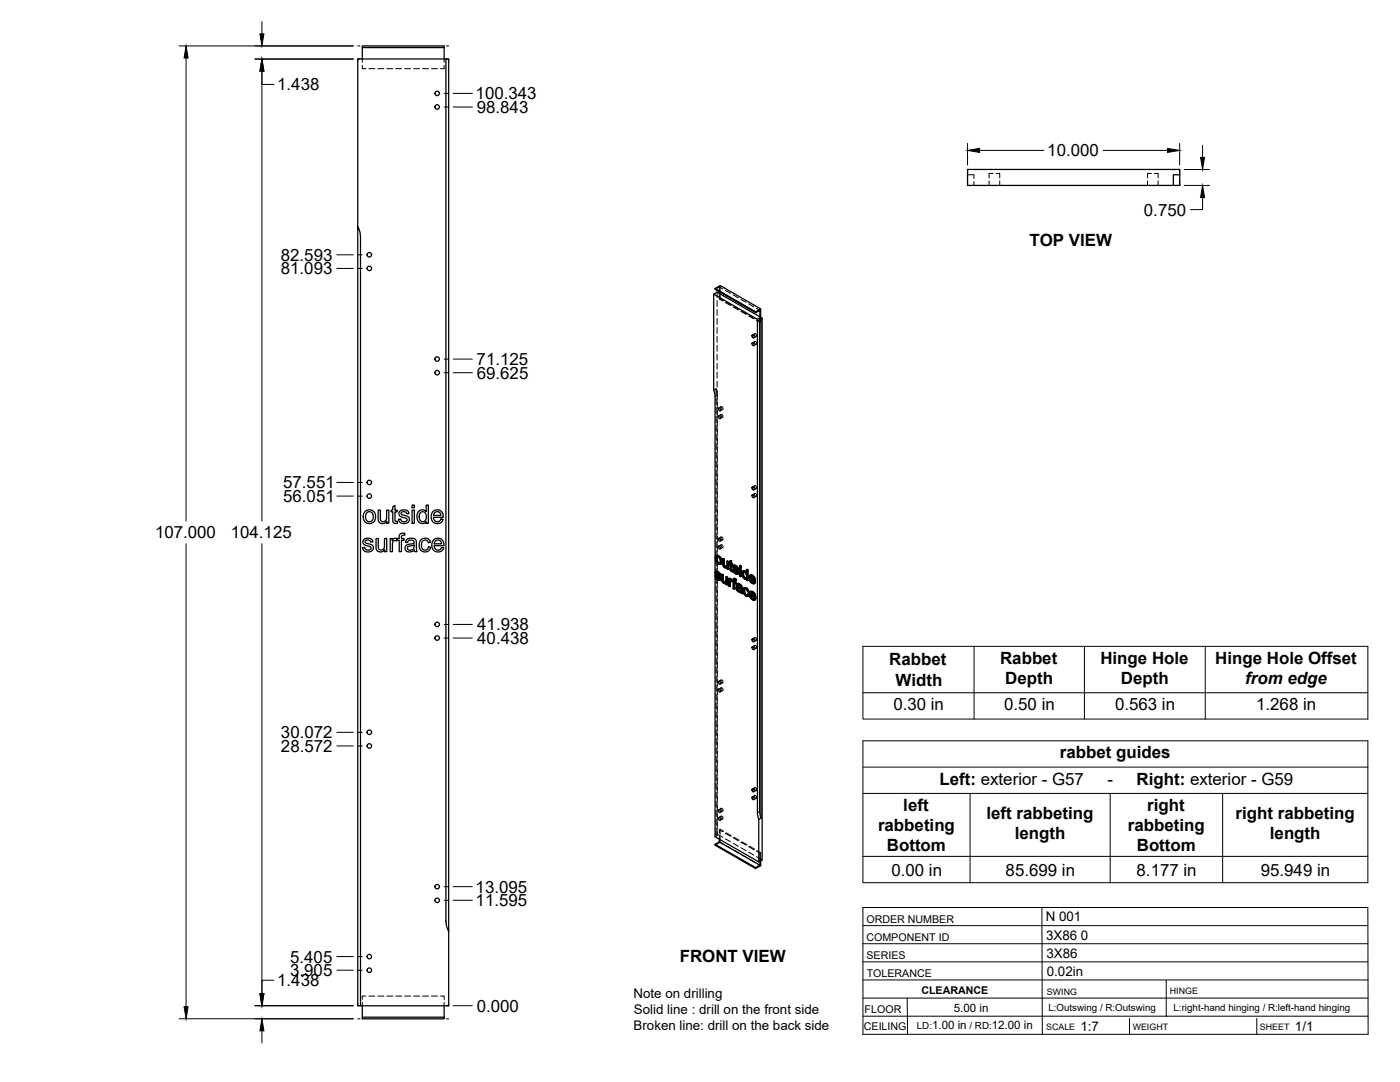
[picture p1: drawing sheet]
<svg xmlns="http://www.w3.org/2000/svg" width="559mm" height="432mm" viewBox="0 0 559 432" stroke-linecap="round" stroke-linejoin="round" font-family="sans-serif">
<!-- layer: Visible -->
<g fill="none" stroke="#000" stroke-width=".51">
<path d="M144.6 19v4.5M177.3 19h-32.7v-.7h32.7v5.2M178 23.5h1.1v348.2l-.7-1.6-.4-2.5zM178 23.5h-35.2v66.9M468.3 69.7h2.6v4.3h-2.6zM470.9 69.7v-2.1h-84.7v6.4h82.1M142.8 90.4l.7 1.6 .4 2.5v306.9h-1.1zM284.9 117.4l17.4 10M285.4 115.1l2-1.1 16.2 9.3M287.1 116.5v.6M300.2 136.9l.6 .2 .2 .8-.7-.2zM300.2 133.8l.6 .1 .2 .9-.7-.2z"/>
<path d="M301.6 124.4l-16.2-9.3v.4l16.2 9.3M303.2 126.9l-.9 .5v196.9l.6 2.7M303.6 123.3l-2 1.1v.4l1.7-1v2.6M303.6 123.3v3.3M303.7 127.2l-.5-.3v196.9l.6 2.7M303.7 127.2l.5-.2v216.2l-1.3 .8v-17l.8-.5M303.7 127.2v199.3M304.2 127l-18-10.4-1.3 .8v38.3l.5 2.6v71.5l.4 .2M286.8 166l.6 .2 .2 .8-.7-.1zM286.8 162.9l.6 .2 .2 .8-.7-.2zM300.2 194.4l.6 .2 .2 .8-.7-.1zM300.2 197.6l.6 .1 .2 .8-.7-.1z"/>
<path d="M145.1 215.4l.9-.5 1.4-.1a1.53 1.53 0 0 1 1.4 1.5l-.8 .1a1.13 1.13 0 0 0-1.2-.9 1.13 1.13 0 0 0-1 .9l.7 .5a2.49 2.49 0 0 1 2.5 1.3 2.2 2.2 0 0 1-1.6 2.1 2.2 2.2 0 0 1-2.4-.9l-.3-.8 .9-.2a1.21 1.21 0 0 0 1.2 1.3 1.21 1.21 0 0 0 1.2-1.4l-.8-.3a2.57 2.57 0 0 1-2.3-1.3zM145.8 204a2.63 2.63 0 0 1 4.1 2.2 2.63 2.63 0 0 1-4 2.2 3.2 3.2 0 0 1-.1-4.4zM146.5 204.6l.5-.4 .9 .1 .9 .9 .1 1.9-.8 1h-1.3l-.8-.9-.1-1.6zM150.1 214.9h.9v2.9a1.32 1.32 0 0 0 1.3 1.7 1.32 1.32 0 0 0 1.2-1.8v-2.8h.8v5.3h-.8v-.8a1.86 1.86 0 0 1-2.2 .8 1.86 1.86 0 0 1-1.2-2zM150.9 203.6h.9v2.9a1.31 1.31 0 0 0 1.3 1.7 1.31 1.31 0 0 0 1.2-1.8v-2.8h.9v5.2h-.8v-.7a1.86 1.86 0 0 1-2.2 .8 1.86 1.86 0 0 1-1.3-2.1zM155.7 214.9h.8v.8a1.27 1.27 0 0 1 2.1-.6l.7-.2v-.6a1.5 1.5 0 0 1 .7-1.4 1.5 1.5 0 0 1 1.6 0l-.1 .7a.81 .81 0 0 0-.9 0 .81 .81 0 0 0-.4 .8v.5h1v.7h-1v4.6h-.9v-4.6h-.7v-.4l-.3 .7-.4-.2a1.21 1.21 0 0 0-1.3 1.7v2.8h-.9zM156.8 202.3l.8-.6v1.9h.9v.7h-.9l.1 3.5 .8 .2 .2 .8-.7 .1a1.16 1.16 0 0 1-1.2-1.6v-3h-.7v-.7h.7zM159.6 204l1.1-.5h1.1a1.53 1.53 0 0 1 1.4 1.4l-.9 .1a1.14 1.14 0 0 0-1.1-.9 1.14 1.14 0 0 0-1.1 1l.8 .4a2.95 2.95 0 0 1 2.4 1.2 2.14 2.14 0 0 1-1.4 2.2 2.14 2.14 0 0 1-2.5-.7l-.4-.9 .9-.2a1.21 1.21 0 0 0 1.3 1.2 1.21 1.21 0 0 0 1.1-1.3l-.7-.3a2.34 2.34 0 0 1-2.3-1.4v-.7zM162.2 215.5l.8-.5 1.6-.2 .9 .3 .6 .7 .4 4.4h-1l-.1-.7-1.7 .8a1.63 1.63 0 0 1-2.1-1.6 1.63 1.63 0 0 1 2.1-1.6l.6-.1a.78 .78 0 0 0 1-.7 .78 .78 0 0 0-1-.8 1.28 1.28 0 0 0-1.6 1l-.9-.1zM162.8 218.2l1.6-.4a.49 .49 0 0 1 .7-.3 .49 .49 0 0 1 .2 .7 1.43 1.43 0 0 1-1.1 1.3 1.43 1.43 0 0 1-1.6-.7zM164.5 203.6h.9v5.2h-.9zM164.5 201.6h.9v1h-.9z"/>
<path d="M167.1 204.1a1.99 1.99 0 0 1 3 .1v-2.6h.9v7.2h-.9v-.6a2.17 2.17 0 0 1-2.6 .4 2.17 2.17 0 0 1-1.1-2.4zM167.7 204.7l.6-.4a2.08 2.08 0 0 1 1.9 1.4 2.08 2.08 0 0 1-.8 2.3v.1a1.79 1.79 0 0 1-1.9-.7 1.79 1.79 0 0 1-.1-2zM167.9 215.5a2.26 2.26 0 0 1 3.9 1l-.9 .1a1.44 1.44 0 0 0-1.8-1 1.44 1.44 0 0 0-.9 1.9l.3 1.4a1.33 1.33 0 0 0 1.5 .6 1.33 1.33 0 0 0 1-1.3l.9 .2-.4 1a2.4 2.4 0 0 1-3 .6 2.4 2.4 0 0 1-1.2-2.8zM172.8 204.2a2.45 2.45 0 0 1 2.9-.5 2.45 2.45 0 0 1 1.2 2.7h-3.9l.2 .9a1.49 1.49 0 0 0 1.4 .9 1.49 1.49 0 0 0 1.4-1.1l.9 .1a2.57 2.57 0 0 1-3.5 1.5 2.57 2.57 0 0 1-1.1-3.7zM173 215.5a2.46 2.46 0 0 1 3-.4 2.46 2.46 0 0 1 1.2 2.7h-3.9l.2 .8a1.48 1.48 0 0 0 1.4 .9 1.48 1.48 0 0 0 1.4-1l.9 .1-.4 .8a2.66 2.66 0 0 1-3.7 .3 2.66 2.66 0 0 1-.4-3.7zM173.5 204.6l.6-.4 1 .1 .6 .5 .3 .9h-3zM173.8 215.9l.6-.3a1.42 1.42 0 0 1 1.9 1.4h-3zM286.8 218l.6 .2 .2 .8-.7-.2zM286.8 214.9l.6 .2 .2 .8-.7-.2zM285.4 230.1v103.8l17.5 10.1M285.7 228l.9 .1M285.8 230l.2-.2 .2 .6-.2 .2z"/>
<path d="M285.9 228.7l.4 .3M285.9 228.9l1.4 1.1M285.9 221.8h1.1zM285.9 221.8l-.4 .5v1l.9 1.5a.95 .95 0 0 0 1.4 .2M285.9 227.9l-.3 .2M286 223.1l.2 .9M286 230.6l.5 .4h.5M286 228.1h.6l.5 .4M286 229.8h-.7l.6 1.1 .8 .6h.7M286.1 229.2l1.5 1.2M286.1 228.5v.1M286.1 228.8l-.2-.2 .6 .1 .5 .8 .4 .2"/>
<path d="M286.2 224l.2-.1 .6 .6-.3 .2zM286.2 230.4l.5 .5M286.2 227.9l-.7 .3v.6l1.4 1.7v.6M286.3 222.3l-.1 .6M286.4 228.2l1.1 .8M286.4 223.9l-.2-1-.2 .2 .4-.8 .7 .4 .4 1-.2 .9-.6 .1M286.5 231l.4 .1M286.7 221.9l.9 .9 .2-.1 .4 1.3M286.9 228.6l.6 .4-.1 .7-.1-.6M287 224.5l.3 .1M287 221.8l.8 .9M287 231.1h-.1"/>
<path d="M287.1 230.1l.3 .5 .2-.2 .1 .5M287.4 230.6l.1 .5 .2-.2-.1 .5M287.5 231.1l-.1 .4 .2-.1-.3 .2M287.6 222.8l.4 1.4 .2-.2-.2 .9M287.8 225.1l-.2 .1M288 224.2l-.2 .9M288 229.2l.7 .2v2.2M288.5 223l.6 .1v2.2M288.5 229.5v2.2l.2-.1 .2 .4M288.5 231.7l.2 .4 .5 .2M288.7 232.1l.9 .3-.2 .1M288.7 229.4l-.7-.2 .1 2.6 .8 1h.9"/>
<path d="M288.9 223.2v2.2l.4 .4M288.9 225.5l.2 .4 .5 .2M289 232.4l.4 .1M289.1 225.9l.3 .3h.6l-.2 .1M289.1 223.1l-.6-.1 .1 2.7 .7 .9 .9-.1v.5l.4 .2M289.4 226.2l.4 .1M289.7 230.2l.7 .1v3l-.2 .2v-3M289.8 232.8v.4l.4 .3M289.8 232.8l-.2 .1M290.1 224l.7 .1v3l-.2 .1v-3M290.2 226.6l-.2 .1M290.4 230.3l-.7-.1v2l-.3 .3"/>
<path d="M290.8 224.1l-.7-.1v1.9l-.3 .4M290.8 230.8l.6 .1v.4M291.2 231.1v.4l.8-.3M291.3 232l.2 2-.2 .1v-1.6M291.3 224.4l-.3 .1v.4l.3 .1 .1 2.4 .4 .6 .7 .1-.1-.5h-.4M291.3 223.9l.7-.2v1.1M291.4 230.9l-.6-.1v3l.5 .3M291.5 231.3l.5-.1 .4 .3M291.6 231.8v.1M291.7 231.1l-.3 .2M291.8 231.3l.4 .4M291.8 223.9v1l.6 .1"/>
<path d="M291.8 224.9l.6 .1-.2 .6v-.4M291.8 227.4l.4 .1M291.9 227.5l.5 .1M292 223.7l-.7 .2v.8l-.3-.2M292 225.4v1.8M292.1 232.1l-.6-.3v.6M292.2 231.6h.4v.3zM292.2 225.6l-.4-.3v2l.3 .1M292.2 232.1l.4 .2v2.6l.5 .2M292.2 231.6v.5M292.2 231.8l-.1 .3M292.2 227.7l.1 .5"/>
<path d="M292.2 232.1h-.1M292.5 227.4l.4 .2M292.8 225.7h.9M292.9 230.9l1.1 .3M292.9 227.6l.2-.1 .2 .5-.2 .2zM293 226.3l.4 .4M293 226.5l1.5 1.1M293.1 232.1l.7 .2-.2 .5v-.4M293.1 225.5l-.3 .2M293.1 230.8l-.3 .2M293.1 228.2l.5 .4h.6M293.1 225.7l1.2 .4"/>
<path d="M293.1 227.5l-.6-.1 .4 1 1 .8 .6-.1M293.2 226.8l1.6 1.2M293.2 226.1v.1M293.3 226.4l-.3-.2 .7 .2 .8 .9M293.3 231.5v.5M293.3 232.6v2.4l-.2 .1v-2.6l.5 .3M293.3 231.1l.7 .1-.3 .6 .1-.4M293.3 228l.5 .5M293.3 225.6l-.6 .2-.1 .6 1.5 1.8-.1 .5M293.5 225.8l1.1 .8M293.6 230.9l-.8 .1-.2 .6M293.6 228.6l.4 .1"/>
<path d="M293.7 231.8l-.6-.3v.6l.7 .2M294 233l-.2 .4 .5 .3M294 233l.6-.2 .6 .2M294 226.3l.4 .4 .2-.1 .2 .5-.3 .2-.1-.6M294.1 234.2l.6-.1 .9 .4M294.1 228.7h-.1M294.2 235l.2 .4 .6 .2M294.2 227.8l.3 .4 .3-.2 .1 .6M294.3 234.8l.3 .5M294.3 234.1l-.3 .2M294.4 235.4l.3 .4h.7h-.7M294.4 234.7l-.1 .1"/>
<path d="M294.4 232.9l1.4 .5M294.5 234.7l.4 .1a.59 .59 0 0 1 .6 .3 .59 .59 0 0 1-.1 .7l-.2 .1M294.5 234.7l-.2 .1M294.5 234.7l-.1 .2M294.5 228.2l.1 .5 .3-.1-.2 .4M294.6 233.4l-.3 .3 .3-.3 .7 .5a.36 .36 0 0 1 .3 .4 .36 .36 0 0 1-.4 .3l-.8-.3M294.6 234.1l-.8 .3 .1 .9 .9 .9h.8l.6 .7M294.6 228.7l-.1 .4 .2-.1-.3 .2M294.6 232.8l-.5 .2M295 233.2l1.1 .6M295.2 226.9l.6 .1zM295.2 225.7l.6 .1z"/>
<path d="M295.2 226.9v3l.4 .2M295.2 225.7v.6l.4 .2M295.6 233.6l.6 .7M295.8 227v3l-.2 .1v-3M295.8 225.8l-.2 .7v-.5M295.8 234l.2 .4 .2-.1 .1 2.1M296 234.4v2.1l.3-.1 .1 .4-.2 .1-.2-.4M296.6 229.2l.2 1M296.7 227.8h.8l.4 .4M296.7 227.8l-.2 .1M296.8 230.2l.2-.2 .5 .6-.2 .1zM296.8 228.4l.5 .1 .6 .9v1.1l-.6 .2"/>
<path d="M296.8 228.4l-.2 .8 .2-.2 .2 1M296.8 228.4h.1M296.9 227.7l-.2 .1M297 228.3l-.2 .7M297 235.9l.2 1 .3-.1 .5 .5M297.1 234.6h.9l.7 .7M297.2 236.9l.6 .6 .5-.1M297.2 228l.7 .3M297.3 234.5l-.4 .2M297.4 235.1l-.2 .7M297.5 227.8a1.19 1.19 0 0 0-1.4 .6 1.19 1.19 0 0 0 .2 1.4l.7 1.2 .6 .3 .4-.2M297.5 230.6l.3 .1"/>
<path d="M297.8 234.8l.6 .6 .3-.1 .3 .9-.2 .1-.4-.9M297.9 227.3l.7 .1v4.2l-.2 .1v-4.1M298 231.1v.4l.4 .2M298 231.1l-.2 .1M298 234.6a1.24 1.24 0 0 0-1.4 .6 1.24 1.24 0 0 0 .2 1.5l.7 1 1 .3M298.4 237.1l.4 .3M298.6 227.4l-.7-.1v1.5l-.3-.5M298.8 236.3l-.4-.2-.4-.7a.53 .53 0 0 0-.8-.2 .53 .53 0 0 0 0 .8l.3 .8M298.8 237.4l.3-.1-.6 .7zM299.1 237.3l-.5-.3-.4 .6-.4-.1M299.3 229.6l1.1-.1 .8 .9M299.4 230.5l1.5 .9-.5-1.1a.52 .52 0 0 0-.6-.3 .52 .52 0 0 0-.4 .5l.2-.1 1.2 .7"/>
<path d="M299.4 236.1h1.1l.9 .9M299.6 237.1l1.4 .8-.4-1a.52 .52 0 0 0-.6-.4 .52 .52 0 0 0-.4 .6l1.4 .5M299.6 231.1l.2 .6M299.6 231.8l.6 .6h.6M299.8 230l-.2 .4M299.8 238.4l.5 .6 .6-.1M299.8 237.6l.2 .7M299.9 236.5l-.1 .4M300.1 229.7l.9 .8 .2-.1 .4 1.4M300.2 232.4l.4 .1M300.3 236.2l.8 .9 .3-.1 .3 1.3M300.3 239l.4 .1"/>
<path d="M300.4 229.5l-.7-.1-.7 .7v1.3l.8 1.2a.95 .95 0 0 0 1 .4 .95 .95 0 0 0 .7-.6M300.5 236.1l-.8-.1-.6 .7 .1 1.3 .8 1.2a.95 .95 0 0 0 .9 .4 .95 .95 0 0 0 .8-.7M300.7 232.4l-.1 .1M300.8 239l-.1 .1M300.9 232.2l.4 .3M301 230.5l.3 1.4 .3-.1-.3 .1M301 238.7l.5 .4M301.1 237.1l.4 1.4 .2-.2-.2 .2M301.3 232l-1.9-1.1 .2 .9 .2-.1 .6 .6M301.5 238.6l-2-1.1 .3 .9 .2-.1 .5 .5M301.5 232.4l-.5 .5M301.5 232.4l-.4-.3-.5 .4"/>
<path d="M301.7 238.9l-.5 .6M301.7 238.9l-.5-.3-.5 .5M300.2 258.2l.6 .1 .2 .9-.7-.2zM300.2 255.1l.6 .1 .2 .8-.7-.1zM286.8 272l.6 .1 .2 .9-.7-.2zM286.8 275.1l.6 .2 .2 .8-.7-.2zM300.2 314.9l.6 .2 .2 .8-.7-.1zM300.2 318.1l.6 .1 .2 .9-.7-.2zM286.8 323.2l.6 .2 .2 .8-.7-.2zM286.8 326.3l.6 .2 .2 .8-.7-.2zM287.1 334.9v1.1l-1.7 1v.3l16.2 9.3v-.4l-16.2-9.2M287.1 336l16.2 9.3-1.7 .9"/>
<path d="M303.3 343.7v1.6M303.6 343.5v2l-2 1.1M179.1 371.7v29.7h-35.2M144.6 401.4v5.2h32.7v-.7h-32.7M177.3 401.4v4.5"/>
<circle cx="174.5" cy="37.3" r=".9"/>
<circle cx="174.5" cy="42.7" r=".9"/>
<circle cx="147.4" cy="101.7" r=".9"/>
<circle cx="147.4" cy="107.1" r=".9"/>
<circle cx="174.5" cy="143.3" r=".9"/>
<circle cx="174.5" cy="148.7" r=".9"/>
<circle cx="147.4" cy="198" r=".9"/>
<circle cx="147.4" cy="192.5" r=".9"/>
<circle cx="174.5" cy="249.2" r=".9"/>
<circle cx="174.5" cy="254.6" r=".9"/>
<circle cx="147.4" cy="297.7" r=".9"/>
<circle cx="147.4" cy="292.2" r=".9"/>
<circle cx="174.5" cy="359.3" r=".9"/>
<circle cx="174.5" cy="353.9" r=".9"/>
<circle cx="147.4" cy="381.8" r=".9"/>
<circle cx="147.4" cy="387.2" r=".9"/>
</g>
<!-- layer: Hidden -->
<g fill="none" stroke="#000" stroke-width=".4">
<path d="M144.6 23.5v1.4M144.6 26.1v1.3h1.4M147.2 27.4h2.4M150.8 27.4h2.4M154.4 27.4h2.4M158 27.4h2.3M161.5 27.4h2.4M165.1 27.4h2.4M168.7 27.4h2.4M172.3 27.4h2.3M177.3 23.5v1.4M177.3 26.1v1.3h-1.5"/>
<path d="M386.2 69.7h2.5v1.6M388.7 72.5v1.5M394.8 72.2v1.8M396.3 69.2h-1.5v1.8M397.5 69.2h1.5v1.8M399 72.2v1.8M458 72.2v1.8M459.5 69.2h-1.5v1.8M460.7 69.2h1.6v1.8M462.3 72.2v1.8M286.2 116.6v2.2M286.2 120v2.3"/>
<path d="M287.1 114.5v2M287.1 117.1v2.2M287.1 114.5l-1.7 1M287.1 114.5l1.4 .8M287.4 119.1l-.3 .2 1.4 .8M287.4 114v2M287.4 117.2v1.9M287.4 119.1l1.4 .9M289.5 115.9l2.1 1.2M292.6 117.7l2.1 1.2M295.7 119.5l2.1 1.2M286.2 123.5v2.4"/>
<path d="M286.2 127.1v2.4M286.2 130.7v2.4M286.2 134.2v2.4M286.2 137.8v2.4M289.5 120.7l2.1 1.2M289.9 120.5l2 1.2M292.6 122.5l2.1 1.2M292.9 122.3l2.1 1.2M295.7 124.3l2.1 1.2M296 124.1l2.1 1.2M298.8 121.2l2.1 1.2M298.8 126.1l2.1 1.2"/>
<path d="M299.1 125.9l2.1 1.2M301.2 136.3a.53 .53 0 0 1 .8 .3 .53 .53 0 0 1-.4 .7zM301.2 133.2a.53 .53 0 0 1 .8 .3 .53 .53 0 0 1-.4 .7zM301.3 136.2l-1.1 .6M301.3 133.1l-1.1 .6M301.9 137.4l-1 .5M301.9 134.2l-1 .6M301.9 123l1.4 .8M301.9 127.8l1.4 .9M302.2 127.7l1.4 .8M303.3 126.4v2.3l.3-.2v-1.9M285.8 155.1l.4 1.7 .1 2.5"/>
<path d="M285.8 155.1v2.7M285.8 159v2.4M285.8 155.1l-.9 .6M286.2 141.4v2.4M286.2 144.9v2.4M286.2 148.5v2.4M286.2 152.1v2.4M286.2 155.7v2.4M286.2 159.2v2.4M285.8 162.6v2.4M285.8 166.1v2.4M285.8 169.7v2.4"/>
<path d="M285.8 173.3v2.4M285.8 176.8v2.4M286.2 162.8v2.4M286.2 166.4v2.4M286.2 170v2.3M286.2 173.5v2.4M286.2 177.1v2.4M286.3 160.5v2.4M286.3 164v2.4M286.3 167.6v2.4M286.3 171.2v2.4M286.3 174.8v2.3"/>
<path d="M286.3 178.3v2.4M287.8 162.3a.58 .58 0 0 1 .7 .3 .58 .58 0 0 1-.3 .8l-.4-.4zM287.8 165.4a.59 .59 0 0 1 .7 .4 .59 .59 0 0 1-.3 .7l-.5-.6zM287.8 165.4l-1 .6M287.8 162.3l-1 .6M288.5 166.5l-1 .6M288.5 163.4l-1 .6M285.8 180.4v2.4M285.8 184v2.4M285.8 187.6v2.3M285.8 191.1v2.4M285.8 194.7v2.4"/>
<path d="M285.8 198.3v2.4M286.2 180.7v2.3M286.2 184.3v2.3M286.2 187.8v2.4M286.2 191.4v2.4M286.2 195v2.3M286.2 198.5v2.4M286.3 181.9v2.4M286.3 185.5v2.4M286.3 189.1v2.3M286.3 192.6v2.4M286.3 196.2v2.4"/>
<path d="M286.3 199.8v2.3M301.2 193.9a.58 .58 0 0 1 .7 .3 .58 .58 0 0 1-.3 .7l-.4-.5zM301.2 197a.58 .58 0 0 1 .7 .3 .58 .58 0 0 1-.3 .7l-.4-.5zM301.3 193.8l-1.1 .6M301.3 196.9l-1.1 .6M301.9 194.9l-1 .6M301.9 198l-1 .6M285.8 201.8v2.4M285.8 205.4v2.4M285.8 209v2.4M285.8 212.6v2.3M285.8 216.1v2.4"/>
<path d="M285.8 219.7v2.4M286.2 220v2.3l.8-.1-.3 .2M286.2 202.1v2.4M286.2 205.7v2.4M286.2 209.3v2.3M286.2 212.8v2.4M286.2 216.4v2.4M286.3 203.3v2.4M286.3 206.9v2.4M286.3 210.5v2.4M286.3 214.1v2.3M286.3 217.6v2.4"/>
<path d="M287.8 217.4a.58 .58 0 0 1 .7 .4 .58 .58 0 0 1-.3 .7l-.4-.4zM287.8 214.3a.58 .58 0 0 1 .7 .4 .58 .58 0 0 1-.3 .7l-.4-.4zM287.8 217.4l-1 .6M287.8 214.3l-1 .6M288.5 218.5l-1 .6M288.5 215.4l-1 .6M285.4 229.8v.3M285.6 229.7l.3 .9-.2 .1M285.6 228.4l.1 .5-.2 .1M285.7 228.1l-.3 .4M285.7 222.7l.4 1.3-.3 .2M285.7 228.9l.3 .4-.2 .1"/>
<path d="M285.8 223.3v2.4M285.8 226.9v2.3M285.8 230.4v2.4M285.8 234v2.4M285.8 237.6v2.3M285.9 228l-.4 .2M285.9 230.6l.8 .7-.2 .1M286 229.3l1.1 1-.2 .2M286.1 224l.9 1-.3 .1M286.1 228.5h.5l-.2 .2M286.1 221.7l-.6 1.1M286.2 223.5v2.4"/>
<path d="M286.2 227.1v2.4M286.2 230.7v2.4M286.2 234.3v2.3M286.2 237.8v2.4M286.3 221.2v2.4M286.3 224.8v2.4M286.3 228.3v2.4M286.3 231.9v2.4M286.3 235.5v2.4M286.3 239.1v2.3M286.6 228.5l.4 .4-.2 .1M286.7 231.3l.5 .2-.2 .1"/>
<path d="M287 222.2l.5 .6-.2 .2M287 225l.6 .1-.2 .2M287 228.9l.2 .5-.2 .1M287.1 231h-.1M287.1 230.4l.2 .3-.2 .2M287.1 231l-.1 .1M287.2 229.4l.4 .1M287.3 230.7l-.2 .3M287.5 224.6h-.2M287.5 222.8l.2 .9-.2 .2M287.5 231.4l-.3 .1M287.7 223.8l-.4 .9"/>
<path d="M287.8 225.1h-.2M288.2 229.1l.1 2.4-.2 .1M288.3 231.5l.1 .4-.2 .2M288.4 231.9l.3 .4-.2 .2M288.7 222.9v2.3l-.2 .2M288.7 225.2l.1 .5-.2 .1M288.7 232.3l.4 .4-.2 .1M288.8 225.7l.3 .4-.2 .1M289.1 226.1l.5 .4-.3 .1M289.1 232.7h.9l-.2 .1M289.6 226.5l.8-.1-.2 .1M289.6 232.4h.1"/>
<path d="M289.7 232.4l-.2 .1M289.8 232.8h.1M289.9 232.2l-.3 .2M289.9 230.1v1.9l-.3 .3M290 232.7l-.2 .5M290 233.1l.4 .2M290 226.2h.1M290.2 226.1l-.3 .2M290.2 226.5v.1M290.3 226l-.3 .2M290.3 223.8v1.9l-.3 .4M290.4 226.4l-.2 .6"/>
<path d="M290.4 226.9l.4 .2M291.1 230.7v3l-.3 .1M291.1 233.7l.4 .3M291.2 224.7l.4 .2-.3 .1M291.2 224.3l-.2 .6M291.3 224.4l.3 .1M291.4 231.3v.1M291.6 224.9v2.4l-.2 .1M291.6 223.8l-.3 .9M291.6 227.3l.2 .3-.2 .2M291.7 231.2l-.5 .3M291.7 231.7l-.1 .1"/>
<path d="M291.7 231.7h.3l-.2 .1M291.8 225.3l.2-.1v.2M291.8 227.6l.4 .3-.2 .1M292 231.7l.3 .3M292 225.2l.4 .2M292.2 227.9l.3 .2M292.2 231.8l.3-.1-.2 .3M292.3 232l-.1 .1M292.4 231.5l.1 .1M292.5 231.9l.3 .2-.2 .2M292.5 231.7l-.3 .4M292.5 231.5l-.3 .2"/>
<path d="M292.6 231.6l.2 .2M292.7 227.3l.3 .9-.2 .1M292.8 226l-.1 .6M292.8 232.1v2.7l-.2 .1M292.8 234.8l.5 .2M292.9 226.5l.3 .4-.3 .2M292.9 225.7l-.4 .4M292.9 231l-.3 .9M293 225.6l-.4 .2M293 230.8l-.3 .3M293 228.2l.8 .7-.2 .1M293.1 232.5l.2-.1v.2"/>
<path d="M293.1 226.1h.1M293.1 231.5h.2M293.2 226.9l1.1 1.1-.3 .1M293.3 232.4l.5 .3M293.3 226l-.2 .2M293.3 226l.5 .1-.3 .2M293.4 231.4l.2 .1-.2 .1M293.6 231.5l.3 .1M293.8 226.1l.4 .4-.3 .1M293.8 228.9l.6 .2-.3 .1M294 234.6l.2 .8-.2 .1M294 233l.3-.1-.5 .5"/>
<path d="M294 233.3l.5 .3M294.1 234.3l-.3 .4M294.2 228.6h.1M294.2 226.5l.1 .5-.2 .1M294.2 234.1l-.4 .3M294.2 235.4l.7 .6-.3 .1M294.3 228.6l-.2 .1M294.3 228l-.1 .5M294.3 227l.5 .1M294.4 228.3l-.1 .3M294.5 233.4h.1M294.5 234.7h.1"/>
<path d="M294.5 234.7h-.1M294.6 234.6l-.3 .2M294.6 229l-.2 .1M294.7 234.6l1.1 .4-.2 .1M294.7 233.3l.5 .1-.3 .2M294.9 236l.5 .2-.3 .1M295.2 233.4l.5 .5-.3 .1M295.4 236.2l.4-.1-.2 .1M295.4 226.7v3l-.2 .2M295.4 225.6l-.2 .7M295.4 229.7l.4 .3M295.4 226.2l.4 .2"/>
<path d="M295.6 234.5h.2M295.6 235.7l-.2 .2M295.7 233.9l.1 .5-.2 .1M295.7 235.6l-.2 .2M295.8 235l-.3 .7M295.8 234.4l-.2 .3M295.8 236.1l-.1 .5M295.9 236.5l.5 .3M296.4 228.8l.1 .9-.2 .1M296.5 229.7l.4 .8-.2 .1M296.5 228l-.4 .9M296.7 227.8l-.5 .4"/>
<path d="M296.8 235.5l.3 1.4-.2 .1M296.9 230.5l.6 .5-.3 .1M296.9 234.8l-.3 .9M297 228.3h.5l-.2 .1M297 228.3l-.2 .1M297 228.3h.1M297.1 236.9l.9 .9-.2 .1M297.1 234.5l-.4 .4M297.4 235.1l-.2 .1M297.5 235l.5 .1-.2 .1M297.5 231l.5 .1M297.5 228.3l.5 .6-.2 .1"/>
<path d="M297.9 228.3l.3 .4M298 237.8l.7 .1M298 235.1l.4 .3-.2 .2M298 230.6l-.2 .1M298 228.9l.2 1-.2 .1M298.2 227.2v1.5l-.3 .1M298.2 229.9l-.4 .8M298.2 231l-.2 .5M298.2 231.4l.4 .2M298.4 235.4l.2 .6-.2 .1M298.4 237.4h-.1M298.6 236l.4 .2"/>
<path d="M298.6 237l-.4 .6M299.1 230.4l.4 1.4-.2 .1M299.3 237l.3 1.3-.2 .1M299.4 230.9l.2-.1v.3M299.5 231.8l.9 .9-.2 .1M299.5 229.4l-.6 1.1M299.5 237.5l.2-.2 .1 .3M299.6 230.8l2 1.1M299.6 238.3l.9 .9-.2 .2M299.6 236l-.5 1.1M299.7 237.3l2 1.2M299.8 230h-.2"/>
<path d="M299.8 236.6l.7-.1-.2 .1M299.9 229.9l.5 .1-.3 .1M300.4 230l.5 .5-.2 .2M300.4 232.7l.7 .2-.2 .1M300.5 236.5l.6 .6-.3 .1M300.5 239.2l.8 .2-.2 .1M300.8 231.1l.3 .1M300.8 232.3v.1M300.8 232.3l-.1 .1M300.9 232.3l-.2 .2M300.9 230.5l.2 .7-.2 .2M300.9 238.9h.1"/>
<path d="M300.9 238.9l-.1 .1M301 237.6l.2 .2M301 238.9l-.2 .1M301.1 237.1l.1 .7-.2 .1M301.1 232.1l-.3 .2M301.2 238.6l-.3 .3M301.2 232.8l-.1 .1M301.4 239.4h-.1M285.8 241.2v2.3M285.8 244.7v2.4M285.8 248.3v2.4M285.8 251.9v2.3"/>
<path d="M285.8 255.4v2.4M285.8 259v2.4M286.2 241.4v2.4M286.2 245v2.4M286.2 248.5v2.4M286.2 252.1v2.4M286.2 255.7v2.4M286.2 259.2v2.4M286.3 242.6v2.4M286.3 246.2v2.4M286.3 249.8v2.4M286.3 253.3v2.4"/>
<path d="M286.3 256.9v2.4M301.2 257.6a.53 .53 0 0 1 .8 .3 .53 .53 0 0 1-.4 .7zM301.2 254.5a.53 .53 0 0 1 .8 .3 .53 .53 0 0 1-.4 .7zM301.3 257.5l-1.1 .6M301.3 254.4l-1.1 .6M301.9 258.6l-1 .6M301.9 255.5l-1 .6M285.8 262.6v2.4M285.8 266.1v2.4M285.8 269.7v2.4M285.8 273.3v2.4M285.8 276.9v2.4"/>
<path d="M286.2 262.8v2.4M286.2 266.4v2.4M286.2 270v2.4M286.2 273.5v2.4M286.2 277.1v2.4M286.3 260.5v2.4M286.3 264.1v2.3M286.3 267.6v2.4M286.3 271.2v2.4M286.3 274.8v2.4M286.3 278.3v2.4M287.8 271.4a.54 .54 0 0 1 .7 .3 .54 .54 0 0 1-.4 .7z"/>
<path d="M287.8 274.5a.58 .58 0 0 1 .7 .3 .58 .58 0 0 1-.3 .8l-.4-.4zM287.8 271.4l-1 .5M287.8 274.5l-1 .5M288.5 272.5l-1 .5M288.5 275.6l-1 .5M285.8 280.4v2.4M285.8 284v2.4M285.8 287.6v2.4M285.8 291.1v2.4M285.8 294.7v2.4M285.8 298.3v2.4M286.2 280.7v2.4"/>
<path d="M286.2 284.3v2.3M286.2 287.8v2.4M286.2 291.4v2.4M286.2 295v2.3M286.2 298.6v2.3M286.3 281.9v2.4M286.3 285.5v2.4M286.3 289.1v2.3M286.3 292.6v2.4M286.3 296.2v2.4M286.3 299.8v2.4M285.8 301.9v2.3"/>
<path d="M285.8 305.4v2.4M285.8 309v2.4M285.8 312.6v2.4M285.8 316.1v2.4M285.8 319.7v2.4M286.2 302.1v2.4M286.2 305.7v2.4M286.2 309.3v2.3M286.2 312.8v2.4M286.2 316.4v2.4M286.2 320v2.4M286.3 303.4v2.3"/>
<path d="M286.3 306.9v2.4M286.3 310.5v2.4M286.3 314.1v2.3M286.3 317.6v2.4M301.2 314.4a.58 .58 0 0 1 .7 .3 .58 .58 0 0 1-.3 .7l-.4-.5zM301.2 317.5a.53 .53 0 0 1 .8 .3 .53 .53 0 0 1-.4 .7zM301.3 314.3l-1.1 .6M301.3 317.4l-1.1 .6M301.9 315.4l-1 .6M301.9 318.5l-1 .6M285.8 333.1l.5 .3M285.8 323.3v2.4"/>
<path d="M285.8 326.9v2.3M285.8 330.4v2.7M286.2 323.6v2.3M286.2 327.1v2.4M286.2 330.7v2.1M286.2 332.8l-.4 .3M286.2 332.8l2.3 1.4M286.3 321.2v2.4M286.3 324.8v2.4M286.3 328.4v2.3M286.3 331.9v1.5M286.3 333.4l-.9 .5"/>
<path d="M287.1 332.4v-1.2l.3-.2v2M287.1 333.6v1.3M287.1 331.2l1.4 .7M287.4 336.1l-2 1.2M287.4 334.2v1.9M287.4 331l1.4 .8M287.4 336.1l1.4 .9M287.8 322.6a.54 .54 0 0 1 .7 .3 .54 .54 0 0 1-.4 .7zM287.8 325.7a.58 .58 0 0 1 .7 .4 .58 .58 0 0 1-.3 .7l-.4-.4zM287.8 322.6l-1 .6M287.8 325.7l-1 .6M288.5 323.7l-1 .6"/>
<path d="M288.5 326.8l-1 .6M289.5 332.5l2.1 1.2M289.5 334.8l2.1 1.1M289.9 332.4l2 1.1M289.9 337.5l2 1.2M292.6 334.3l2.1 1.2M292.6 336.5l2.1 1.2M292.9 334.1l2.1 1.2M292.9 339.3l2.1 1.2M295.7 336.1l2.1 1.2M295.7 338.3l2.1 1.2M296 335.9l2.1 1.2"/>
<path d="M298.8 337.9l2.1 1.2M299.1 337.7l2.1 1.2M301.9 339.7l1.4 .8 .3-.2M302.2 339.5l1.4 .8M296 341.1l2.1 1.2M298.8 340.1l2.1 1.2M299.1 342.9l2.1 1.2M301.9 341.9l2.3 1.3M302.2 344.7l1.4 .8M303.3 340.5v3.2M303.6 340.3v3.2M146 397.5h-1.4v1.3"/>
<path d="M147.2 397.5h2.4M150.8 397.5h2.4M154.4 397.5h2.4M158 397.5h2.3M161.5 397.5h2.4M165.1 397.5h2.4M168.7 397.5h2.4M172.3 397.5h2.3M175.8 397.5h1.5v1.3M144.6 400.1v1.3M177.3 400.1v1.3"/>
</g>
<!-- layer: Reference -->
<g fill="none" stroke="#000" stroke-width=".4">
<path d="M142.8 18.3h.9M178.2 18.3h.9M143.7 23.5h-.9v.9M177.3 37.3h1.8M178.2 23.5h.9v.9M177.3 42.7h1.8M386.2 67.6v2.1M386.2 71.9v2.1M470.9 67.6v2.1M470.9 71.9v2.1M142.8 101.7h1.8M142.8 107.1h1.8"/>
<path d="M177.3 143.3h1.8M177.3 148.7h1.8M142.8 192.6h1.8M142.8 198h1.8M177.3 249.2h1.8M177.3 254.6h1.8M142.8 292.2h1.8M142.8 297.7h1.8M177.3 353.9h1.8M177.3 359.3h1.8M142.8 381.8h1.8M142.8 387.2h1.8"/>
<path d="M142.8 400.5v.9h.9M142.8 406.6h.9M178.2 406.6h.9M179.1 400.5v.9h-.9"/>
</g>
<!-- layer: Hidden Narrow -->
<path d="M286.3 157.8l-.9 .5M286.7 230l-.2 .1M288.2 231l-.2 .1M288.7 224.7l-.2 .2M289.9 231.7l-.2 .1M290.3 225.4l-.2 .2M291.6 226.7l-.3 .1M292.8 231.4l-.2 .2M293.8 227.6l-.2 .1M295.1 234.7l-.2 .1M295.8 235.1l-.2 .2" fill="none" stroke="#000" stroke-width=".4"/>
<!-- layer: Visible Narrow -->
<path d="M286.7 229.4l-.2 .1M288.7 231l-.2 .2M289.1 224.8l-.2 .1M292 226.9l-.2 .2M293.3 231.7l-.2 .1M293.8 227l-.2 .1M295 234.3l-.2 .1M296.2 234.8l-.2 .1M296.2 235.5l-.2 .1M303.2 323.8l-.9 .5" fill="none" stroke="#000" stroke-width=".4"/>
<!-- layer: Titleblock -->
<path d="M344.4 362.2h201.6l.1 50.6h-201.7zM344.4 369.4h201.6M344.4 376.6h201.6M415.9 362.2l.1 50.6M344.4 383.9h201.6M344.4 391.1h201.6M344.4 398.3h201.6M362.1 398.3l.1 14.4M465.5 391.3v14.4M344.4 405.5h201.7M450.8 406.4v6.4M501.6 406.4v6.4" fill="none" stroke="#000" stroke-width=".4"/>
<!-- layer: Custom Tables -->
<path d="M344.4 257.9h201.6v29.1h-201.6zM388.8 257.9v29.1M432.8 257.9v29.1M481.1 257.9v29.1M344.4 276.5h201.6M344.4 295.6h201.6v56.7h-201.6zM344.4 306.1h201.6M344.4 316.6h201.6M387.2 316.6v35.7M443.1 316.6v35.7M488 316.6v35.7M344.4 341.8h201.6" fill="none" stroke="#000" stroke-width=".4"/>
<!-- layer: FD_Dimensions -->
<g fill="none" stroke="#000" stroke-width=".4">
<path d="M71.5 18.3h69.5M104.5 8.7v4.8M74.3 23.2v184.8M101.7 23.6h39.3M104.5 33.2v.5h4.9M104.5 28.4v179.6M180.9 37.3h7.6M180.9 42.7h7.6M386.2 57.2v8.7M470.9 57.2v8.7M480 58v4.8M391 60h25.7"/>
<path d="M440.3 60h25.7M472.6 67.6h10.2M472.6 74h10.2M480 78.8v4.9h-4.8M134.5 101.7h6.5M134.5 107.1h6.5M180.9 143.3h7.6M180.9 148.7h7.6M134.5 192.5h6.5M134.5 198h6.5M74.3 217v184.7M104.5 217v179.5"/>
<path d="M180.9 249.2h7.6M180.9 254.6h7.6M134.5 292.2h6.5M134.5 297.7h6.5M180.9 353.8h7.6M180.9 359.3h7.6M109.4 391.2h-4.9v.5M134.5 381.7h6.5M134.5 387.2h6.5M71.5 406.6h69.5M101.7 401.4h39.3M104.5 411.4v4.8"/>
<path d="M180.9 401.4h7.6"/>
</g>
<path d="M103.7 13.5h1.6l-.8 4.8zM74.3 18.3l.8 4.9h-1.6zM104.5 23.6l.8 4.8h-1.6zM386.2 60l4.8-.8v1.6zM466 59.2l4.9 .8-4.9 .8zM479.2 62.8h1.6l-.8 4.8zM480 74l.8 4.8h-1.6zM103.7 396.5h1.6l-.8 4.9zM73.5 401.7h1.6l-.8 4.9zM104.5 406.6l.8 4.8h-1.6z" fill="#000" stroke="#000" stroke-width=".4"/>
<g font-size="6.7">
<text x="110.7" y="36.1">1.438</text>
<text x="189.8" y="39.6">100.343</text>
<text x="190.3" y="45.1">98.843</text>
<text x="418" y="62.4">10.000</text>
<text x="456.6" y="86">0.750</text>
<text x="410.9" y="98.2">TOP VIEW</text>
<text x="112.1" y="104.1">82.593</text>
<text x="112.1" y="109.5">81.093</text>
<text x="190.2" y="145.7">71.125</text>
<text x="190.3" y="151.1">69.625</text>
<text x="113" y="194.9">57.551</text>
<text x="113" y="200.4">56.051</text>
<text x="61.9" y="214.8">107.000</text>
<text x="92.1" y="214.8">104.125</text>
<text x="190.5" y="251.6">41.938</text>
<text x="190.5" y="257">40.438</text>
<text x="355" y="265.6">Rabbet</text>
<text x="399.2" y="264.9">Rabbet</text>
<text x="439.2" y="264.9">Hinge Hole</text>
<text x="485.1" y="264.9">Hinge Hole Offset</text>
<text x="357.5" y="273.6">Width</text>
<text x="401.2" y="273">Depth</text>
<text x="447.4" y="273">Depth</text>
<text x="497.1" y="273">from edge</text>
<text x="356.6" y="283.3">0.30 in</text>
<text x="400.8" y="283.3">0.50 in</text>
<text x="445.1" y="283.3">0.563 in</text>
<text x="501.4" y="283.3">1.268 in</text>
<text x="112.1" y="294.6">30.072</text>
<text x="112.1" y="300.1">28.572</text>
<text x="423" y="302.6">rabbet guides</text>
<text x="375" y="313.1">Left: exterior - G57</text>
<text x="442.1" y="313.1">-</text>
<text x="453.7" y="313.1">Right: exterior - G59</text>
<text x="360.6" y="323.6">left</text>
<text x="457.9" y="323.5">right</text>
<text x="393.8" y="326.9">left rabbeting</text>
<text x="493.2" y="326.9">right rabbeting</text>
<text x="350.5" y="331.6">rabbeting</text>
<text x="405" y="335">length</text>
<text x="450.2" y="331.6">rabbeting</text>
<text x="506.9" y="334.9">length</text>
<text x="354" y="339.7">Bottom</text>
<text x="453.7" y="339.6">Bottom</text>
<text x="355.8" y="349.4">0.00 in</text>
<text x="401.4" y="349.4">85.699 in</text>
<text x="453.7" y="349.4">8.177 in</text>
<text x="503.2" y="349.4">95.949 in</text>
<text x="189.8" y="356.2">13.095</text>
<text x="189.8" y="361.7">11.595</text>
<text x="271.3" y="383.8">FRONT VIEW</text>
<text x="115.8" y="384.1">5.405</text>
<text x="115.8" y="389.6">3.905</text>
<text x="110.7" y="393.6">1.438</text>
<text x="190.3" y="403.7">0.000</text>
</g>
<g font-size="5.3">
<text x="417.4" y="367.6">N 001</text>
<text x="417.6" y="375.1">3X86 0</text>
<text x="417.7" y="382.2">3X86</text>
<text x="417.8" y="389.5">0.02in</text>
<text x="252.9" y="398.4">Note on drilling</text>
<text x="253" y="404.9">Solid line : drill on the front side</text>
<text x="252.9" y="411.2">Broken line: drill on the back side</text>
<text x="431.3" y="411.5">1:7</text>
<text x="516.9" y="411.5">1/1</text>
</g>
<g font-size="4.6">
<text x="380.7" y="403.7">5.00 in</text>
<text x="372" y="410.7">1.00 in</text>
<text x="395.9" y="410.7">12.00 in</text>
</g>
<g font-size="4.3">
<text x="345.8" y="368.4">ORDER NUMBER</text>
<text x="345.8" y="375.5">COMPONENT ID</text>
<text x="345.8" y="382.7">SERIES</text>
<text x="345.9" y="389.9">TOLERANCE</text>
<text x="367.7" y="396.7">CLEARANCE</text>
<text x="345.1" y="404.3">FLOOR</text>
<text x="344.8" y="411.1">CEILING</text>
</g>
<g font-size="3.9">
<text x="418.4" y="403.6">L:Outswing / R:Outswing</text>
<text x="468.4" y="403.6">L:right-hand hinging / R:left-hand hinging</text>
<text x="366" y="410.7">LD:</text>
<text x="387" y="410.7">/ RD:</text>
</g>
<g font-size="3.5">
<text x="417.9" y="397">SWING</text>
<text x="466.9" y="396.9">HINGE</text>
<text x="417.5" y="410.9">SCALE</text>
<text x="452.1" y="410.9">WEIGHT</text>
<text x="502.9" y="410.9">SHEET</text>
</g>
</svg>
